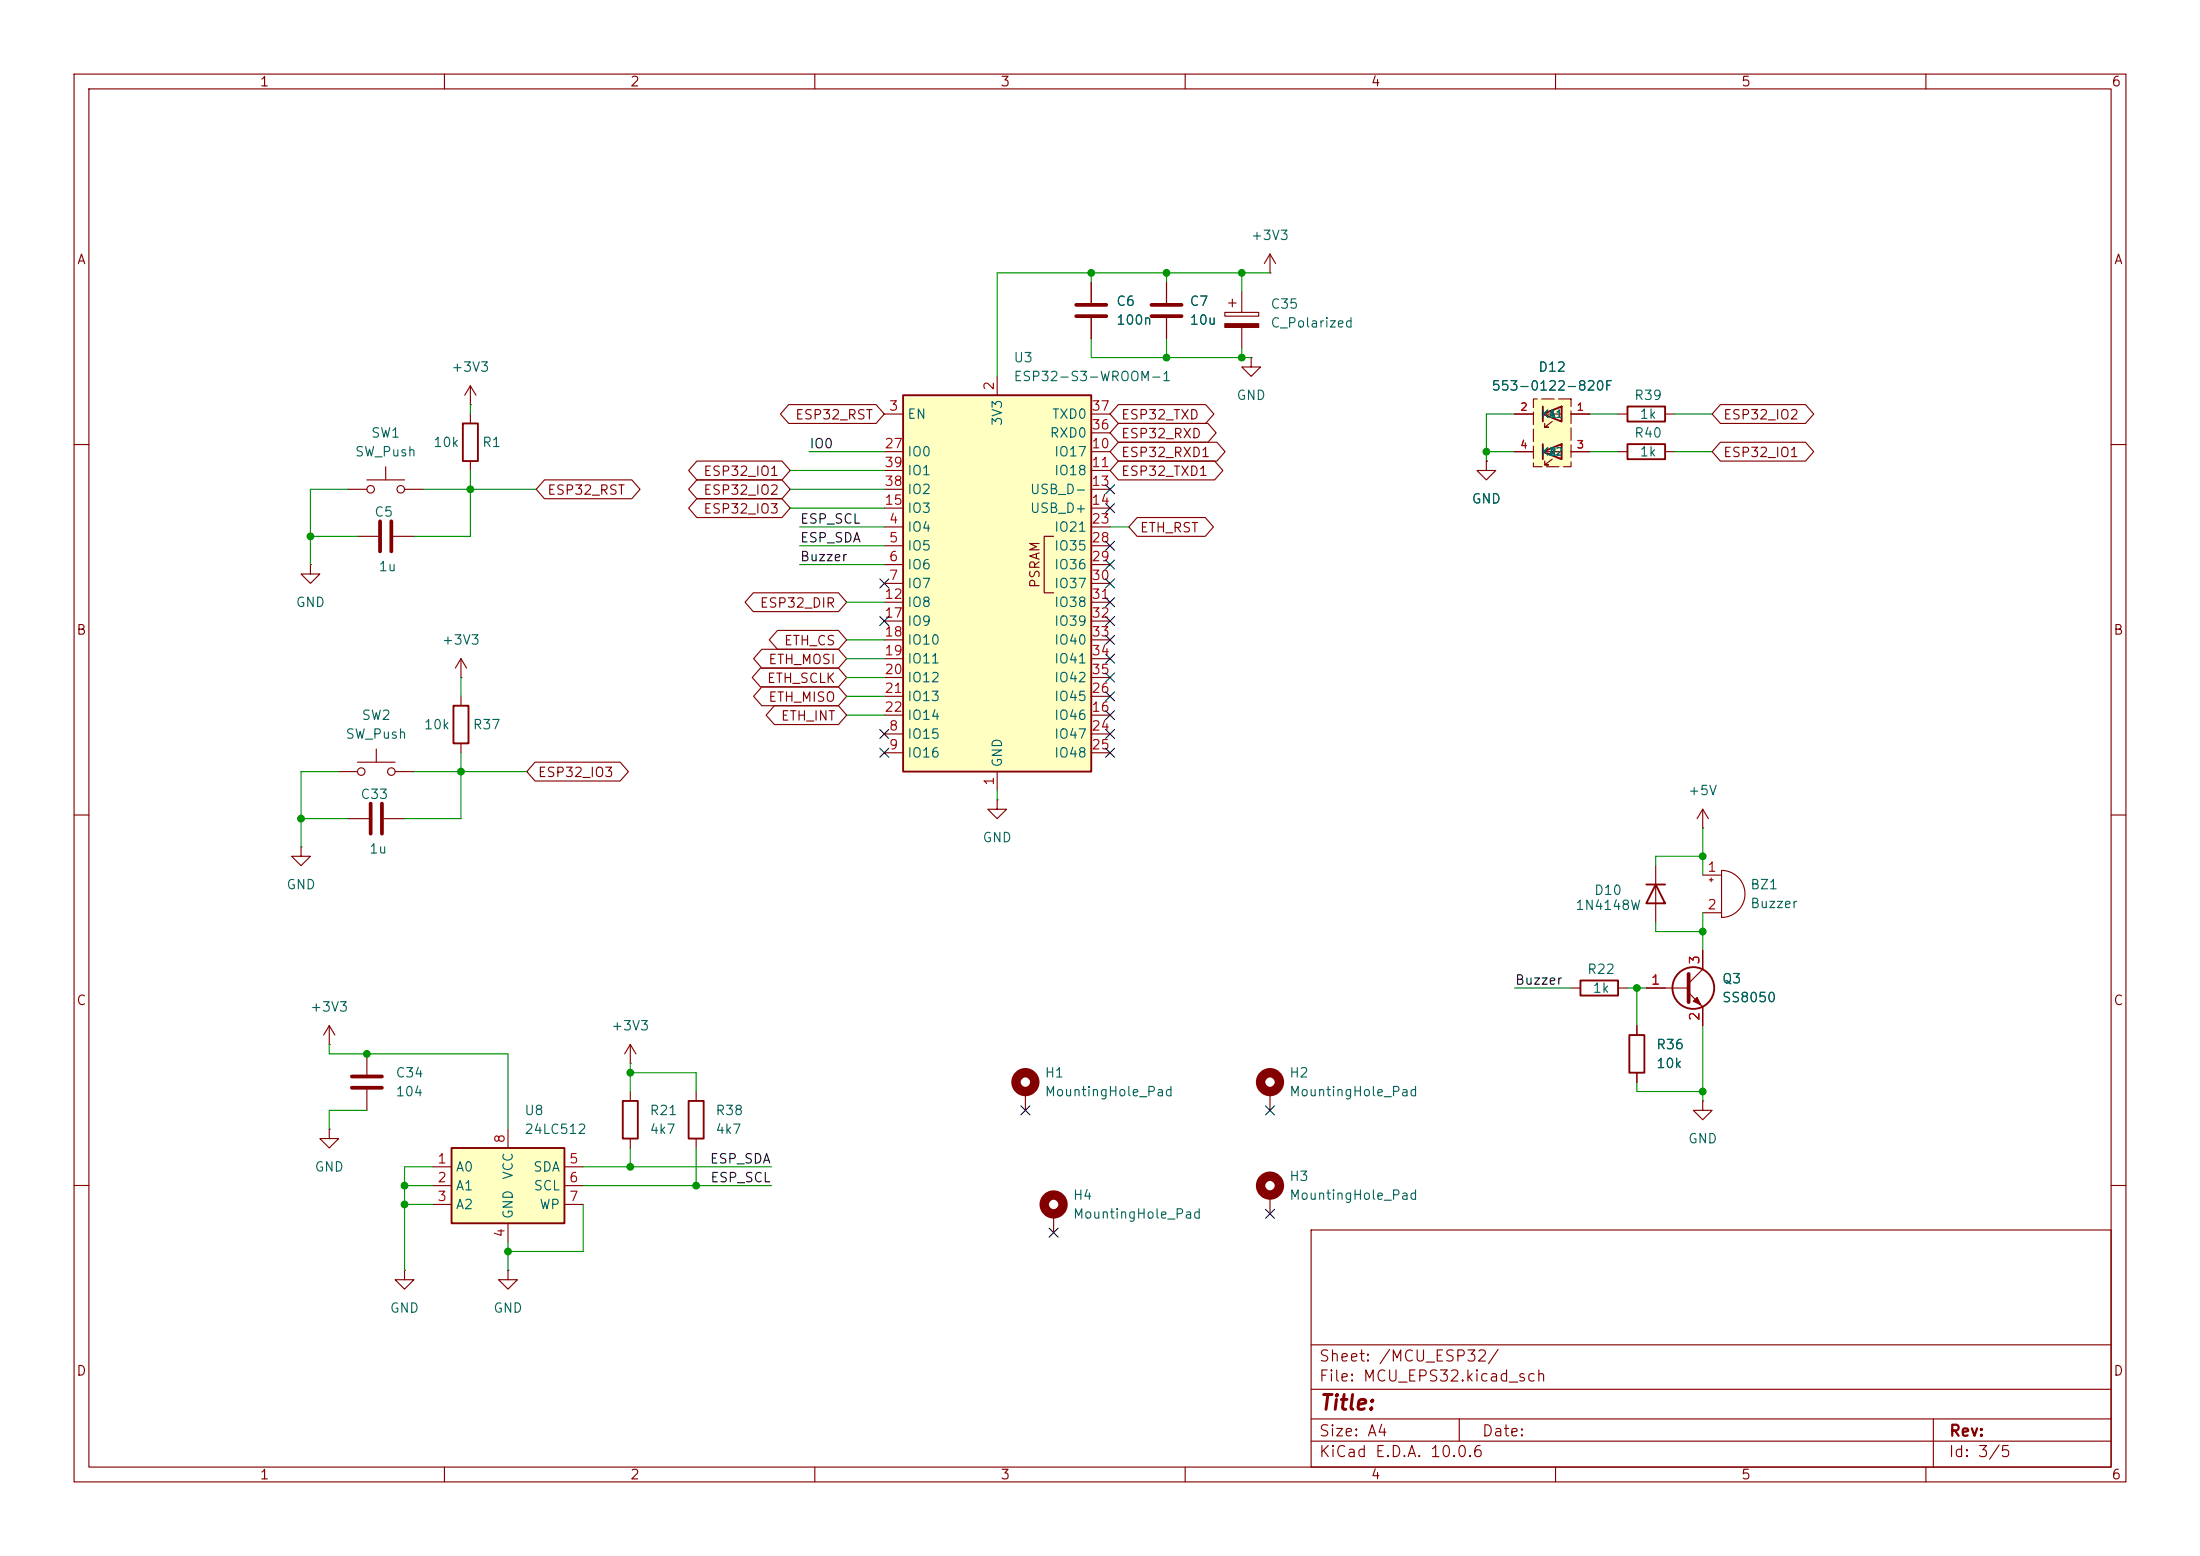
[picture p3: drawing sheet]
<svg xmlns="http://www.w3.org/2000/svg" width="297mm" height="210mm" viewBox="0 0 297 210" stroke-linecap="round" stroke-linejoin="round" font-family="sans-serif">
<g fill="none" stroke="#840000" stroke-width=".15">
<path d="M10 10h277v190h-277zM12 12h273v186h-273zM60 10v2M110 10v2M160 10v2M210 10v2M260 10v2M63.5 55.9v1.3M218.4 55.9h1.3M224.8 55.9h1.3M10 60h2M41.9 76.2v1.3h1.3l-1.3 1.2-1.3-1.2h1.3"/>
<path d="M41.9 76.2h.1M48.3 72.4h2.8M53.1 72.4h2.8M63.5 62.2v1.3M218.4 61h1.3M224.8 61h1.3M285 60h2M10 110h2M40.6 114.3v1.3h1.3l-1.3 1.2-1.2-1.2h1.2M40.6 114.3h.1M47 110.5h2.8M51.8 110.5h2.8"/>
<path d="M229.9 118.1h2.5M230.8 118.7h.5M231 118.5v.5M232.4 117.5a3.2 3.2 0 0 1 3.2 3.2 3.2 3.2 0 0 1-3.2 3.1zM285 110h2M229.9 123.2h2.5M85.1 143.5h.1M85.1 141l-.8 1.2M85.1 141l.8 1.2M85.1 141v2.5M85.1 147.3v1.3M85.1 153.7v1.2"/>
<path d="M229.9 148.6v1.3h1.2l-1.2 1.2-1.3-1.2h1.3M229.9 148.6h.1M10 160h2M68.6 171.5v1.2h1.2l-1.2 1.3-1.3-1.3h1.3M68.6 171.5h.1M177 166h108v32h-108zM285 160h2M60 198v2M110 198v2M160 198v2M177 194.5h108M177 191.5h108"/>
<path d="M177 187.5h108M177 181.5h108M197 191.5v3M210 198v2M260 198v2M261 191.5v6.5"/>
</g>
<path d="M62.5 57.2h2v5h-2zM219.7 54.9h5.1v2h-5.1zM219.7 59.9h5.1v2.1h-5.1zM84.1 148.6h2v5.1h-2z" fill="none" stroke="#840000" stroke-width=".25"/>
<path d="M51.3 70.4v4M52.8 70.4v4M50 108.5v4M51.6 108.5v4" fill="none" stroke="#840000" stroke-width=".51"/>
<path d="M121.9 53.3h25.4v50.8h-25.4z" fill="#ffffc2"/>
<path d="M121.9 53.3h25.4v50.8h-25.4z" fill="none" stroke="#840000" stroke-width=".25"/>
<g fill="none" stroke="#840000" stroke-width=".15">
<path d="M119.4 55.9h2.5M134.6 50.8v2.5M147.3 55.9h2.6M147.3 58.4h2.6M119.4 71.1h2.5M119.4 73.7h2.5M119.4 76.2h2.5M119.4 78.7h2.5M119.4 61h2.5M119.4 63.5h2.5M119.4 66h2.5M119.4 68.6h2.5"/>
<path d="M142.2 72.4h-1.2v7.6h1.2M147.3 71.1h2.6M147.3 73.7h2.6M147.3 76.2h2.6M147.3 78.7h2.6M147.3 61h2.6M147.3 63.5h2.6M147.3 66h2.6M147.3 68.6h2.6M119.4 99.1h2.5M119.4 81.3h2.5M119.4 96.5h2.5"/>
<path d="M119.4 83.8h2.5M119.4 86.4h2.5M119.4 88.9h2.5M119.4 91.4h2.5M119.4 94h2.5M147.3 99.1h2.6M147.3 81.3h2.6M147.3 96.5h2.6M147.3 83.8h2.6M147.3 86.4h2.6M147.3 88.9h2.6M147.3 91.4h2.6"/>
<path d="M147.3 94h2.6M119.4 101.6h2.5M134.6 104.1v2.6M147.3 101.6h2.6"/>
</g>
<path d="M61 154.9h15.2v10.2h-15.2z" fill="#ffffc2"/>
<path d="M61.2 95.3h2v5h-2zM213.4 132.3h5v2.1h-5zM220 139.7h2v5.1h-2zM61 154.9h15.2v10.2h-15.2zM93 148.6h2v5.1h-2z" fill="none" stroke="#840000" stroke-width=".25"/>
<g fill="none" stroke="#840000" stroke-width=".15">
<path d="M147.3 38.1v2.8M63.5 54.6h.1M63.5 52.1l-.8 1.2M63.5 52.1l.8 1.2M63.5 52.1v2.5M147.3 42.9v2.8M47 66h2.5M49.5 64.8h5.1M52.1 63v1.8M54.6 66h2.5M62.2 91.4h.1M62.2 88.9l-.7 1.3"/>
<path d="M62.2 88.9l.8 1.3M62.2 88.9v2.5M62.2 94v1.3M45.7 104.1h2.6M48.3 102.9h5M50.8 101.1v1.8M53.3 104.1h2.6M62.2 100.3v1.3M134.6 108v1.2h1.3l-1.3 1.3-1.3-1.3h1.3M134.6 108h.1M44.4 138.4l-.7 1.3M44.4 138.4l.8 1.3"/>
<path d="M44.4 138.4v2.6M212.1 133.4h1.3M218.4 133.4h1.3M221 138.4v1.3M44.4 152.4v1.3h1.3l-1.3 1.2-1.2-1.2h1.2M44.4 152.4h.1M44.4 141h.1M49.5 142.2v2.8M49.5 147.1v2.8M58.4 157.5h2.6M68.6 152.4v2.5M76.2 157.5h2.5"/>
<path d="M94 147.3v1.3M94 153.7v1.2M138.4 147.3v2.6M171.4 147.3v2.6M221 144.8v1.3M54.6 171.5v1.2h1.3l-1.3 1.3-1.3-1.3h1.3M54.6 171.5h.1M58.4 160h2.6M58.4 162.6h2.6M68.6 165.1v2.5M76.2 160h2.5M76.2 162.6h2.5"/>
<path d="M142.2 163.8v2.6M171.4 161.3v2.5"/>
<circle cx="50" cy="66" r=".51"/>
<circle cx="54.1" cy="66" r=".51"/>
<circle cx="48.8" cy="104.1" r=".51"/>
<circle cx="52.8" cy="104.1" r=".51"/>
</g>
<g fill="none" stroke="#840000" stroke-width="1.3">
<circle cx="138.4" cy="146" r="1.27"/>
<circle cx="171.4" cy="146" r="1.27"/>
<circle cx="142.2" cy="162.6" r="1.27"/>
<circle cx="171.4" cy="160" r="1.27"/>
</g>
<path d="M145.3 41.1h4.1M145.3 42.7h4.1M47.5 145.3h4.1M47.5 146.8h4.1" fill="none" stroke="#840000" stroke-width=".51"/>
<path d="M207 53.8h5.1v9.2h-5.1z" fill="#ffffc2"/>
<path d="M207 53.8h5.1v9.2h-5.1z" fill="none" stroke="#840000" stroke-width=".15" stroke-dasharray="1.7 .6"/>
<g fill="none" stroke="#840000" stroke-width=".15">
<path d="M147.3 38.1v2.8M157.5 38.1v2.8M167.6 39.4v2.8M171.4 36.8h.1M171.4 34.3l-.7 1.3M171.4 34.3l.8 1.3M171.4 34.3v2.5M106.5 54.6h11.8l1.1 1.3-1.1 1.3h-11.8l-1.1-1.3zM147.3 42.9v2.8M151 59.7h13.3l1.1 1.3-1.1 1.2h-13.3l-1.1-1.2zM151 57.1h12.1l1.1 1.3-1.1 1.3h-12.1l-1.1-1.3zM151 54.6h11.8l1.1 1.3-1.1 1.3h-11.8l-1.1-1.3z"/>
<path d="M157.5 42.9v2.8M165.4 42.2h4.5v.5h-4.5zM165.9 40.9h1M166.4 40.4v1M167.6 44.2v2.8M168.9 48.3v1.2h1.3l-1.3 1.3-1.3-1.3h1.3M168.9 48.3h.1M204.5 55.9h2.5M208.3 55.9h2.5M209.5 56.9l-1 .8h.5h-.5v-.5M212.1 55.9h2.5M232.3 54.6h11.4l1.2 1.3-1.2 1.3h-11.4l-1.2-1.3z"/>
<path d="M232.3 59.7h11.4l1.2 1.3-1.2 1.2h-11.4l-1.2-1.2zM73.5 64.8h11.8l1.1 1.2-1.1 1.3h-11.8l-1.1-1.3zM94.1 64.8h11.5l1.1 1.2-1.1 1.3h-11.5l-1.1-1.3zM94.1 67.3h11.5l1.1 1.3-1.1 1.3h-11.5l-1.1-1.3zM94.1 62.2h11.5l1.1 1.3-1.1 1.3h-11.5l-1.1-1.3zM151 62.2h13l1.1 1.3-1.1 1.3h-13l-1.1-1.3zM153.5 69.8h9.2l1.1 1.3-1.1 1.3h-9.2l-1.1-1.3zM200.7 62.2v1.3h1.2l-1.2 1.3-1.3-1.3h1.3M200.7 62.2h.1M204.5 61h2.5M208.3 61h2.5M209.5 62l-1 .7h.5h-.5v-.5"/>
<path d="M212.1 61h2.5M101.7 80h11.5l1.1 1.3-1.1 1.3h-11.5l-1.1-1.3zM102.7 90.2h10.5l1.1 1.2-1.1 1.3h-10.5l-1.1-1.3zM102.8 92.7h10.4l1.1 1.3-1.1 1.3h-10.4l-1.1-1.3zM102.8 87.6h10.4l1.1 1.3-1.1 1.3h-10.4l-1.1-1.3zM104.5 95.2h8.7l1.1 1.3-1.1 1.3h-8.7l-1.1-1.3zM105 85.1h8.2l1.1 1.3-1.1 1.2h-8.2l-1.2-1.2zM72.2 102.9h11.5l1.1 1.2-1.1 1.3h-11.5l-1.1-1.3zM223.5 116.8v7.7M229.9 111.8h.1M229.9 109.2v2.6M229.9 109.2l-.8 1.3"/>
<path d="M229.9 109.2l.7 1.3M221 138.4v1.3M222.2 133.4h5.8M228 134l1.9 1.9v2.5M229.9 128.3v2.5l-1.9 1.9M221 144.8v1.3"/>
</g>
<g fill="none" stroke="#840000" stroke-width=".25">
<path d="M208.3 55.9l2.5-1v2zM208.3 54.9v2M208.3 59.9v2.1M208.3 61l2.5-1.1v2.1zM222.2 119.4h2.6M223.5 119.4l1.3 2.5h-2.6z"/>
<circle cx="228.6" cy="133.3" r="2.82"/>
</g>
<path d="M155.4 41.1h4.1M155.4 42.7h4.1M228 131.4v3.9" fill="none" stroke="#840000" stroke-width=".51"/>
<g fill="#840000" stroke="#840000" stroke-width=".15">
<path d="M228.6 135.1l.5-.5 .5 1z"/>
<path d="M165.4 43.7h4.5v.5h-4.5z"/>
</g>
<g fill="none" stroke="#009600" stroke-width=".15">
<path d="M147.3 36.8v1.3M157.5 36.8v1.3M167.6 36.8v2.6M171.4 36.8h-36.8v14M63.5 54.6v1.3M147.3 45.7v2.6h21.6M157.5 45.7v2.6M167.6 47v1.3M204.5 55.9h-3.8v6.3M214.6 55.9h3.8M226.1 55.9h5M41.9 72.4h6.4"/>
<path d="M47 66h-5.1v10.2M57.1 66h15.3M63.5 63.5v8.9h-7.6M106.7 66h12.7M106.7 63.5h12.7M106.7 68.6h12.7M107.9 71.1h11.5M107.9 73.7h11.5M107.9 76.2h11.5M109.2 61h10.2M149.9 71.1h2.5M200.7 61h3.8"/>
<path d="M214.6 61h3.8M226.1 61h5M62.2 91.4v2.6M114.3 81.3h5.1M114.3 86.4h5.1M114.3 96.5h5.1M114.3 94h5.1M114.3 88.9h5.1M114.3 91.4h5.1M40.6 110.5h6.4M45.7 104.1h-5.1v10.2M55.9 104.1h15.2"/>
<path d="M62.2 101.6v8.9h-7.6M134.6 106.7v1.3M229.9 111.8v6.3M229.9 115.6h-6.4v1.2M204.5 133.4h7.6M219.7 133.4h2.5M221 133.4v5M223.5 124.5v1.2h6.4M229.9 123.2v5.1M229.9 138.4v10.2M44.4 141v1.2h24.2v10.2M49.5 149.9h-5.1v2.5"/>
<path d="M58.4 157.5h-3.8v14M78.7 157.5h25.4M85.1 144.8h8.9v2.5M85.1 143.5v3.8M85.1 154.9v2.6M94 154.9v5.1M221 146.1v1.2h8.9M54.6 160h3.8M54.6 162.6h3.8M68.6 167.6v3.9M78.7 162.6v6.3h-10.1M78.7 160h25.4"/>
</g>
<g fill="none" stroke="#000084" stroke-width=".15">
<path d="M118.8 78.1l1.2 1.2M120 78.1l-1.2 1.2M149.3 65.4l1.2 1.2M149.3 73.1l1.2 1.2M149.3 78.1l1.2 1.2M149.3 75.6l1.2 1.2M149.3 68l1.2 1.2M150.5 65.4l-1.2 1.2M150.5 73.1l-1.2 1.2M150.5 78.1l-1.2 1.2M150.5 68l-1.2 1.2M150.5 75.6l-1.2 1.2"/>
<path d="M118.8 98.5l1.2 1.2M118.8 83.2l1.2 1.2M120 98.5l-1.2 1.2M120 83.2l-1.2 1.2M149.3 90.8l1.2 1.2M149.3 95.9l1.2 1.2M149.3 88.3l1.2 1.2M149.3 83.2l1.2 1.2M149.3 93.4l1.2 1.2M149.3 98.5l1.2 1.2M149.3 85.8l1.2 1.2M149.3 80.7l1.2 1.2"/>
<path d="M150.5 90.8l-1.2 1.2M150.5 95.9l-1.2 1.2M150.5 88.3l-1.2 1.2M150.5 83.2l-1.2 1.2M150.5 93.4l-1.2 1.2M150.5 98.5l-1.2 1.2M150.5 85.8l-1.2 1.2M150.5 80.7l-1.2 1.2M118.8 101l1.2 1.2M120 101l-1.2 1.2M149.3 101l1.2 1.2M150.5 101l-1.2 1.2"/>
<path d="M137.8 149.3l1.2 1.2M139 149.3l-1.2 1.2M170.8 149.3l1.3 1.2M172.1 149.3l-1.3 1.2M141.6 165.8l1.2 1.2M142.8 165.8l-1.2 1.2M170.8 163.2l1.3 1.2M172.1 163.2l-1.3 1.2"/>
</g>
<g fill="#009600" stroke="#009600" stroke-width=".14">
<circle cx="41.9" cy="72.4" r=".46"/>
<circle cx="40.6" cy="110.5" r=".46"/>
<circle cx="62.2" cy="104.1" r=".46"/>
<circle cx="63.5" cy="66" r=".46"/>
<circle cx="221" cy="133.4" r=".46"/>
<circle cx="229.9" cy="125.7" r=".46"/>
<circle cx="229.9" cy="147.3" r=".46"/>
<circle cx="167.6" cy="48.3" r=".46"/>
<circle cx="157.5" cy="48.3" r=".46"/>
<circle cx="147.3" cy="36.8" r=".46"/>
<circle cx="157.5" cy="36.8" r=".46"/>
<circle cx="167.6" cy="36.8" r=".46"/>
<circle cx="68.6" cy="168.9" r=".46"/>
<circle cx="85.1" cy="144.8" r=".46"/>
<circle cx="85.1" cy="157.5" r=".46"/>
<circle cx="94" cy="160" r=".46"/>
<circle cx="49.5" cy="142.2" r=".46"/>
<circle cx="54.6" cy="160" r=".46"/>
<circle cx="54.6" cy="162.6" r=".46"/>
<circle cx="200.7" cy="61" r=".46"/>
<circle cx="229.9" cy="115.6" r=".46"/>
</g>
<text font-size="2" fill="#840000" x="178" y="190.8">Title:</text>
<g font-size="1.5" fill="#840000">
<text x="178" y="184.1">Sheet: /MCU_ESP32/</text>
<text x="178" y="186.8">File: MCU_EPS32.kicad_sch</text>
<text x="178" y="197">KiCad E.D.A. 10.0.6</text>
<text x="178" y="194.2">Size: A4</text>
<text x="200" y="194.2">Date:</text>
<text x="263" y="197">Id: 3/5</text>
<text x="263" y="194.2">Rev:</text>
</g>
<g font-size="1.3" fill="#840000">
<text x="35" y="12">1</text>
<text x="85" y="12">2</text>
<text x="135" y="12">3</text>
<text x="185" y="12">4</text>
<text x="235" y="12">5</text>
<text x="285" y="12">6</text>
<text x="10.3" y="36">A</text>
<text x="285.3" y="36">A</text>
<text x="107.3" y="56.9">ESP32_RST</text>
<text x="151.3" y="59.5">ESP32_RXD</text>
<text x="151.3" y="56.9">ESP32_TXD</text>
<text x="232.5" y="56.9">ESP32_IO2</text>
<text x="94.9" y="64.6">ESP32_IO1</text>
<text x="151.3" y="64.6">ESP32_TXD1</text>
<text x="151.3" y="62">ESP32_RXD1</text>
<text x="232.5" y="62">ESP32_IO1</text>
<text x="73.8" y="67.1">ESP32_RST</text>
<text x="94.9" y="67.1">ESP32_IO2</text>
<text x="94.9" y="69.6">ESP32_IO3</text>
<text x="153.8" y="72.2">ETH_RST</text>
<text x="102.5" y="82.3">ESP32_DIR</text>
<text x="140.7" y="79.5" transform="rotate(-90 140.7 79.5)">PSRAM</text>
<text x="10.2" y="86">B</text>
<text x="103.6" y="90">ETH_MOSI</text>
<text x="105.7" y="87.4">ETH_CS</text>
<text x="285.2" y="86">B</text>
<text x="103.5" y="92.5">ETH_SCLK</text>
<text x="103.6" y="95">ETH_MISO</text>
<text x="105.3" y="97.6">ETH_INT</text>
<text x="72.5" y="105.2">ESP32_IO3</text>
<text x="10.2" y="136">C</text>
<text x="285.2" y="136">C</text>
<text x="10.2" y="186">D</text>
<text x="285.2" y="186">D</text>
<text x="35" y="200">1</text>
<text x="85" y="200">2</text>
<text x="135" y="200">3</text>
<text x="185" y="200">4</text>
<text x="235" y="200">5</text>
<text x="285" y="200">6</text>
</g>
<g font-size="1.3" fill="#006464">
<text x="168.8" y="32.7">+3V3</text>
<text x="150.6" y="41.6">C6</text>
<text x="160.5" y="41.6">C7</text>
<text x="171.4" y="42">C35</text>
<text x="150.6" y="44.1">100n</text>
<text x="160.5" y="44.1">10u</text>
<text x="171.4" y="44.5">C_Polarized</text>
<text x="60.8" y="50.5">+3V3</text>
<text x="136.7" y="49.2">U3</text>
<text x="136.7" y="51.8">ESP32-S3-WROOM-1</text>
<text x="201.3" y="53">553-0122-820F</text>
<text x="207.6" y="50.5">D12</text>
<text x="50" y="59.4">SW1</text>
<text x="122.4" y="56.8">EN</text>
<text x="135.6" y="57.6" transform="rotate(-90 135.6 57.6)">3V3</text>
<text x="141.6" y="59.4">RXD0</text>
<text x="141.9" y="56.8">TXD0</text>
<text x="166.8" y="54.3">GND</text>
<text x="220.5" y="54.3">R39</text>
<text x="220.5" y="59.4">R40</text>
<text x="221.3" y="56.8">1k</text>
<text x="47.8" y="61.9">SW_Push</text>
<text x="58.4" y="60.7">10k</text>
<text x="65" y="60.7">R1</text>
<text x="122.4" y="61.9">IO0</text>
<text x="122.4" y="64.5">IO1</text>
<text x="142.2" y="61.9">IO17</text>
<text x="142.2" y="64.5">IO18</text>
<text x="221.3" y="61.9">1k</text>
<text x="50.4" y="70.1">C5</text>
<text x="122.4" y="69.5">IO3</text>
<text x="122.4" y="67">IO2</text>
<text x="139" y="67">USB_D-</text>
<text x="139" y="69.5">USB_D+</text>
<text x="198.6" y="68.3">GND</text>
<text x="51" y="77.4">1u</text>
<text x="122.4" y="72.1">IO4</text>
<text x="122.4" y="74.6">IO5</text>
<text x="122.4" y="77.2">IO6</text>
<text x="142.2" y="72.1">IO21</text>
<text x="142.2" y="74.6">IO35</text>
<text x="142.2" y="77.2">IO36</text>
<text x="39.8" y="82.2">GND</text>
<text x="122.4" y="79.7">IO7</text>
<text x="122.4" y="82.2">IO8</text>
<text x="142.2" y="79.7">IO37</text>
<text x="142.2" y="82.2">IO38</text>
<text x="59.6" y="87.3">+3V3</text>
<text x="122.4" y="84.8">IO9</text>
<text x="122.4" y="87.3">IO10</text>
<text x="122.4" y="89.9">IO11</text>
<text x="142.2" y="84.8">IO39</text>
<text x="142.2" y="87.3">IO40</text>
<text x="142.2" y="89.9">IO41</text>
<text x="122.4" y="92.4">IO12</text>
<text x="122.4" y="94.9">IO13</text>
<text x="142.2" y="94.9">IO45</text>
<text x="142.2" y="92.4">IO42</text>
<text x="46.6" y="100">SW_Push</text>
<text x="48.7" y="97.5">SW2</text>
<text x="57.1" y="98.8">10k</text>
<text x="63.7" y="98.8">R37</text>
<text x="122.4" y="100">IO15</text>
<text x="122.4" y="97.5">IO14</text>
<text x="142.2" y="97.5">IO46</text>
<text x="142.2" y="100">IO47</text>
<text x="122.4" y="102.6">IO16</text>
<text x="135.6" y="103.7" transform="rotate(-90 135.6 103.7)">GND</text>
<text x="142.2" y="102.6">IO48</text>
<text x="227.8" y="107.6">+5V</text>
<text x="48.6" y="108.2">C33</text>
<text x="132.6" y="114">GND</text>
<text x="49.7" y="115.5">1u</text>
<text x="38.6" y="120.3">GND</text>
<text x="212.6" y="123.1">1N4148W</text>
<text x="215.1" y="121.1">D10</text>
<text x="236.2" y="120.3">BZ1</text>
<text x="236.2" y="122.9">Buzzer</text>
<text x="214.2" y="131.8">R22</text>
<text x="41.8" y="136.9">+3V3</text>
<text x="214.9" y="134.3">1k</text>
<text x="232.4" y="133">Q3</text>
<text x="232.4" y="135.6">SS8050</text>
<text x="82.4" y="139.4">+3V3</text>
<text x="223.5" y="141.9">R36</text>
<text x="53.3" y="145.7">C34</text>
<text x="53.3" y="148.3">104</text>
<text x="141" y="145.7">H1</text>
<text x="141" y="148.3">MountingHole_Pad</text>
<text x="174" y="145.7">H2</text>
<text x="174" y="148.3">MountingHole_Pad</text>
<text x="223.5" y="144.5">10k</text>
<text x="70.7" y="150.8">U8</text>
<text x="70.7" y="153.4">24LC512</text>
<text x="87.6" y="150.8">R21</text>
<text x="87.6" y="153.4">4k7</text>
<text x="96.5" y="150.8">R38</text>
<text x="96.5" y="153.4">4k7</text>
<text x="227.8" y="154.6">GND</text>
<text x="42.4" y="158.4">GND</text>
<text x="61.4" y="158.4">A0</text>
<text x="61.4" y="161">A1</text>
<text x="69.5" y="159.3" transform="rotate(-90 69.5 159.3)">VCC</text>
<text x="71.9" y="158.4">SDA</text>
<text x="72" y="161">SCL</text>
<text x="174" y="159.7">H3</text>
<text x="61.4" y="163.5">A2</text>
<text x="69.5" y="164.6" transform="rotate(-90 69.5 164.6)">GND</text>
<text x="72.7" y="163.5">WP</text>
<text x="144.8" y="162.3">H4</text>
<text x="144.8" y="164.8">MountingHole_Pad</text>
<text x="174" y="162.3">MountingHole_Pad</text>
<text x="52.5" y="177.5">GND</text>
<text x="66.5" y="177.5">GND</text>
</g>
<g font-size="1.3" fill="#a90000">
<text x="134.5" y="52.8" transform="rotate(-90 134.5 52.8)">2</text>
<text x="119.9" y="55.7">3</text>
<text x="147.3" y="58.3">36</text>
<text x="147.3" y="55.7">37</text>
<text x="119.3" y="60.8">27</text>
<text x="119.3" y="65.9">38</text>
<text x="119.3" y="63.4">39</text>
<text x="147.3" y="60.8">10</text>
<text x="147.3" y="63.4">11</text>
<text x="147.3" y="65.9">13</text>
<text x="119.3" y="68.4">15</text>
<text x="119.9" y="71">4</text>
<text x="147.3" y="68.4">14</text>
<text x="147.3" y="71">23</text>
<text x="119.9" y="73.5">5</text>
<text x="119.9" y="76.1">6</text>
<text x="147.3" y="73.5">28</text>
<text x="147.3" y="76.1">29</text>
<text x="119.3" y="81.1">12</text>
<text x="119.3" y="83.7">17</text>
<text x="119.9" y="78.6">7</text>
<text x="147.3" y="78.6">30</text>
<text x="147.3" y="81.1">31</text>
<text x="147.3" y="83.7">32</text>
<text x="119.3" y="86.2">18</text>
<text x="119.3" y="88.8">19</text>
<text x="147.3" y="86.2">33</text>
<text x="147.3" y="88.8">34</text>
<text x="119.3" y="91.3">20</text>
<text x="119.3" y="93.8">21</text>
<text x="147.3" y="93.8">26</text>
<text x="147.3" y="91.3">35</text>
<text x="119.3" y="96.4">22</text>
<text x="119.9" y="98.9">8</text>
<text x="119.9" y="101.5">9</text>
<text x="147.3" y="96.4">16</text>
<text x="147.3" y="98.9">24</text>
<text x="147.3" y="101.5">25</text>
<text x="134.5" y="106.1" transform="rotate(-90 134.5 106.1)">1</text>
<text x="230.4" y="118">1</text>
<text x="230.4" y="123.1">2</text>
<text x="229.7" y="130.3" transform="rotate(-90 229.7 130.3)">3</text>
<text x="222.8" y="133.2">1</text>
<text x="229.7" y="137.9" transform="rotate(-90 229.7 137.9)">2</text>
<text x="68.4" y="154.4" transform="rotate(-90 68.4 154.4)">8</text>
<text x="59" y="157.3">1</text>
<text x="59" y="159.9">2</text>
<text x="76.7" y="157.3">5</text>
<text x="76.7" y="159.9">6</text>
<text x="59" y="162.4">3</text>
<text x="68.4" y="167.1" transform="rotate(-90 68.4 167.1)">4</text>
<text x="76.7" y="162.4">7</text>
</g>
<g font-size="1.3" fill="#0f0f0f">
<text x="109.2" y="60.8">IO0</text>
<text x="107.9" y="71">ESP_SCL</text>
<text x="107.9" y="76.1">Buzzer</text>
<text x="107.9" y="73.5">ESP_SDA</text>
<text x="204.4" y="133.2">Buzzer</text>
<text x="95.7" y="157.4">ESP_SDA</text>
<text x="95.8" y="159.9">ESP_SCL</text>
</g>
<g font-size="1" fill="#a90000">
<text x="205.2" y="55.7">2</text>
<text x="212.8" y="55.7">1</text>
<text x="205.2" y="60.8">4</text>
<text x="212.8" y="60.8">3</text>
</g>
<g font-size="1" fill="#006464">
<text x="208" y="56.6">K1</text>
<text x="209" y="56.6">A1</text>
<text x="208" y="61.7">K2</text>
<text x="209" y="61.7">A2</text>
</g>
</svg>
